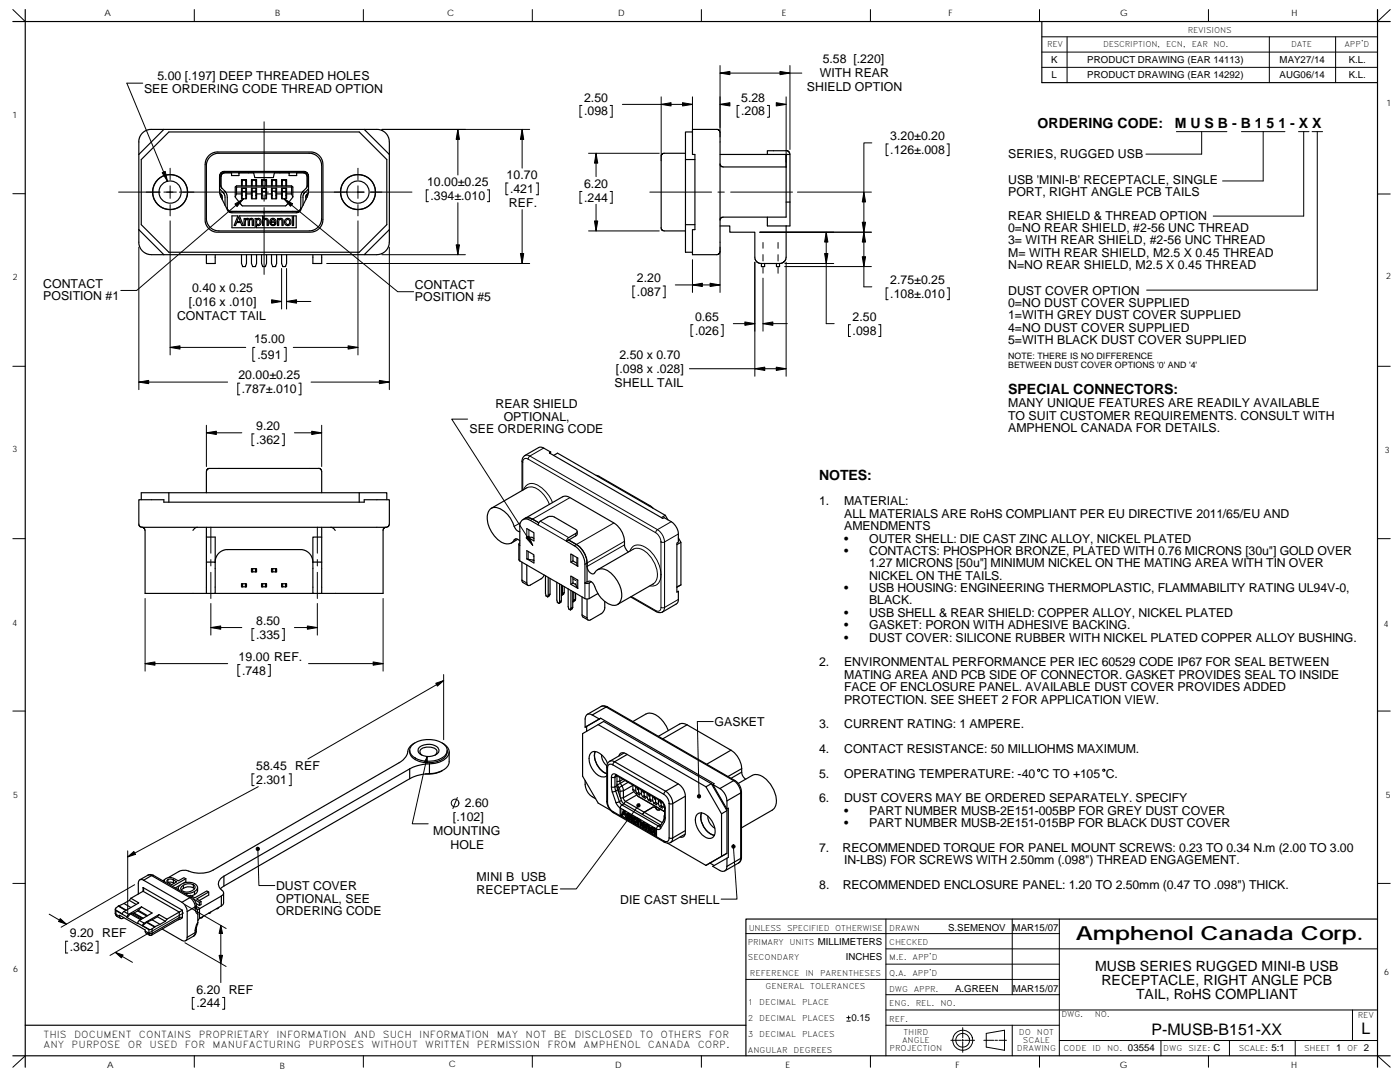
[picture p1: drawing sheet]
<svg xmlns="http://www.w3.org/2000/svg" width="279mm" height="216mm" viewBox="0 0 279 216" stroke-linecap="round" stroke-linejoin="round" font-family="sans-serif">
<g fill="none" stroke="#000" stroke-width=".2">
<path d="M2.6 1.9l2.4 2.4M28.5 16.6h-3.2l8.1 19.6M38.8 1.9v2.4M72.5 1.9v2.4M106.2 1.9v2.4M132 19.3v12.8M138.2 19.3v8M140 1.9v2.4M143.7 14.6h16.3M143.7 13.1v14.2M156.9 19.3v13M157.6 13.1v16.7"/>
<path d="M173.7 1.9v2.4M207.5 1.9v2.4M207.9 13.4h67M207.9 10.4h67M207.9 7.3h67M213 7.3v9.2M241.2 1.9v2.4M253.3 7.3v9.2M266.6 7.3v9.2M277.5 1.9l-2.6 2.4M2.6 38.7h2.4M23.7 38.3h8.3"/>
<path d="M32.7 38.3h2.5M34 33.6v2.2M34 37.1v2.5M35.8 38.3h15.2M48.6 39.7l-21.3 18.3h-3.2M52.3 38.3h1.3M52.7 24.3v13.3M52.7 38.9v1.3M54.8 38.3h15.3M56.7 39.7l22.7 18.5h3.1M70.2 38.3h2.5M71.4 33.6v2.2"/>
<path d="M71.4 37.1v2.5M73.9 38.3h8.3M85.5 37.9h-.4v2.3h.4M91.4 25.8v9.1M97.3 37.9h.4v2.3h-.4M101.4 36.5h-.4v2.4h.4M104.2 25.8v7.7M105.7 25.8h-29.5M107 36.5h.4v2.4h-.4M116.1 21h-.4v2.4h.4M116.1 38.2h-.4v2.4h.4M117.5 30.6h14.1"/>
<path d="M119 30.6v4.6M121.8 21h.4v2.4h-.4M121.8 38.2h.4v2.4h-.4M124.2 20.8h14M129.7 38.3h12.3M143.3 38.3h1.2M143.7 20.8h1.4M145.8 38.3h12.4M147.5 21h-.4v2.4h.4M153.1 21h.4v2.4h-.4M155.6 20.8h1.3M159.2 38.3h14.7"/>
<path d="M174 28.5h-1.6v28.7h1.6M177.3 28.7h-.5v2.4h.5M189 28.7h.4v2.4h-.4M234.8 26.3h10.1M239.8 26.3v4.5h-11.1M247.8 26.3h8.6M252.1 26.3v9.8h-8.1M259.1 26.3h2.1M260.2 26.3v16.8h-18.1M261.9 26.3h2M262.9 26.3v31.6h-34.1M274.9 38.7h2.6"/>
<path d="M27.7 49.3v28.4M34 40.8v2.3M34 44.1v26.7M52.7 41.4v13.4M56.2 53.6v8.1M57.2 53.6v8.1M65.2 52.6h40.5M71.4 40.8v2.3M71.4 44.1v26.7M76.2 50.8h16.7M77.7 49.3v28.4M91.4 40.4v10.4"/>
<path d="M104.2 41.8v10.8M117.5 46.1h14.1M119 40.8v5.3M126.7 57.1h-.4v2.3h.4M132.3 57.1h.4v2.3h-.4M134.8 56.9h8.9M138.2 51.8v6.6M143.7 49.3v9.1M150.6 52.3v22.8M152.3 55.5v10.6M152.3 48.4v1.1M152.3 50.8v1.3"/>
<path d="M152.3 53.3v1.2M155.3 48.4v1.2M155.3 50.8v1.3M155.3 53.4v1.1M156.6 53.2h17.3M156.6 52.6h9.8M156.9 52.3v22.8M164.9 46.3v18.3h1.6M173.9 46.3h-22.3M177.2 57.4h-.4v2.4h.4M189 57.4h.4v2.4h-.4M2.6 73.1h2.4"/>
<path d="M27.7 76.2h17.7M34 69.3h15M47.9 76.5h-.4v2.3h.4M50.9 69.3h-.4v2.8h.4M54.4 60.2h1.8M56.7 69.3h.4v2.8h-.4M57.2 60.2h4.8M58.5 69.3h12.9M59.6 76.5h.4v2.3h-.4M62.1 76.2h15.6M137.6 73.6h19.3M138.3 64.8h-.4v2.3h.4"/>
<path d="M143.9 64.8h.4v2.3h-.4M146.3 64.6h4.3M152.3 64.6h4.8M169.7 64.8h-.4v2.3h.4M175.4 64.8h.4v2.3h-.4M274.9 73.1h2.6M41.2 84.9v8.2M41.2 86.4h7.1M50.7 86.6h-.4v2.3h.4M56.3 86.6h.4v2.3h-.4M58.8 86.4h5.4M64.2 84.9v8.2"/>
<path d="M93.3 83.6h-3.2l16.2 25.2M104.2 92l.1 .2M104.3 92.2v5.6M104.5 97.7a1.9 1.9 0 0 1 3.2-.7 6.7 6.7 0 0 1 2.6 3.3M105.2 97.3a2.71 2.71 0 0 1 3.1 1.2l.9 1.2 .4 .9M105.4 91.6l25.5 14.7M105.4 91.6a.65 .65 0 0 0-.8-.1 .65 .65 0 0 0-.3 .7M105.4 91.6l.3-.6 25.5 14.7 2.8-1.6M108.5 89.4l-2.8 1.6-.5-.2-.4 .1M113.7 99.3l-7.8 4.5M119.6 95.1h-.3M2.6 107.5h2.4"/>
<path d="M29 119.4v14.5M42.1 105.2v5.2M42.1 111.7v1.2M42.1 114.2v5.2M63.3 105.2v5.2M63.3 111.7v1.2M63.3 114.2v5.2M76.5 119.4v14.5M103 107.5l-.4 .2M103.7 108.8v3.1M103.8 104.3l-1.2 .7M104.2 115.8l.9 .5"/>
<path d="M105.1 105.5v1.6M105.1 109.9v1.6M105.4 110v1.6M105.6 105.7v1.5M106.4 110.9l.2 .1M107.4 104.7l5.7 3.3M107.8 104l5.7 3.3M109.7 118.8l-.4 .2M112.5 118.5l-.4 .2M114.3 115.5l.6 .3M114.8 119.8l-.4 .2M114.9 106.4v.5"/>
<path d="M115.2 115.7v1.5M115.3 111.4v1.6M115.3 115.8v1.6M116.7 116.3v3.1M117.6 116.3v3.1M122.5 104.4l-7.9 4.5M124.6 108l-7.9 4.6M124.6 108.7l-7.4 4.3M125.7 110a1.87 1.87 0 0 1 3.1-.8 7 7 0 0 1 3.1 5.5M126 119l4.9 2.8M126.4 109.6a2.27 2.27 0 0 1 2.5 .5 5.9 5.9 0 0 1 2.2 5.5l-.7 .9M129.8 100.9h-.3"/>
<path d="M131.1 105.8v-.1a2.51 2.51 0 0 1 1.4 2.5h-.5a3.3 3.3 0 0 0-1.1-2zM131.9 108.1v6.6M131.9 114.7a1.86 1.86 0 0 1-2.2 2.2M135.4 119.6l-2.8 1.6-.1 .6-.3 .3M135.4 106.6l-2.8 1.5v13.1l-.2 .1-.5-.1v-6.5M274.9 107.5h2.6M29 132.4h16.4M42.1 120.4v6.3M42.1 125.2h6.2M47.9 132.6h-.4v2.4h.4M50.7 125.4h-.4v2.4h.4M53.5 132.6h.4v2.4h-.4"/>
<path d="M56.3 125.4h.4v2.4h-.4M58.8 125.2h4.5M61.6 132.4h14.9M63.3 120.4v6.3M88.5 135.8l-27.1 15.6M88.5 134.6v13M111.9 120.1l-.3 .2M114.2 121.4l-.4 .2M116.2 122.7l1 .6M130.9 121.8l.1 .2M131.9 121.2a.64 .64 0 0 1-.3 .7 .64 .64 0 0 1-.7-.1M2.6 141.9h2.4"/>
<path d="M50.7 154.4h-.4v2.4h.4M51.5 157l-26 14M57.7 154.4h.4v2.4h-.4M85.2 151.1l-2.9 13.3h3.1M91.3 159.1l-.9 2.3M142.3 144h-3.1l.3 14.9M274.9 141.9h2.6M2.6 176.3h2.4M25.5 169.8v12.4M26.9 176.5l-14.7 8.5M51.5 169.4l.2 7.3h3.1M127.4 160.7l-12.4 16.7h-3.2"/>
<path d="M146.4 168.9l.7 10.5h-3.2M274.9 176.3h2.6M9.8 182.4l3.5 2M13.5 187.8h-.4v2.4h.4M19.1 187.8h.5v2.4h-.5M23 190l3.4 2M36.6 182.2l-14.7 8.4M36.9 188.1l8.2 4.7M36.9 180.5l8.2 4.8M38.8 199h-.4v2.4h.4M44.1 184.7v11.4M44.4 199h.4v2.4h-.4"/>
<path d="M148.9 186.3h62.5M148.9 195.4h62.5M176.8 192.4h34.6M176.8 189.3h98.1M176.8 183.4v27.3M176.8 198.5h34.6M202 183.4v15.1M211.4 183.4v27.3M5 210.7l-2.4 2.3M38.8 210.7v2.3M72.5 210.7v2.3M106.2 210.7v2.3"/>
<path d="M140 210.7v2.3M169 203.8h.7M169 203.1h.7M169.4 202.7v.7M173.7 210.7v2.3M176.8 201.5h98.1M176.8 204.6h34.6M189.8 207.6h2M191.9 207.6h.4M192.1 208v2M192.1 205.1v2M192.1 207.4v.4"/>
<path d="M192.5 207.6h2M196.3 207.6h2M196.8 206.2l3.7-.6v4l-3.7-.7zM198.6 207.6h.5M199.4 207.6h1.5M202 204.6v6.1M207.5 210.7v2.3M211.4 207.6h63.5M231.7 207.6v3.1M241.2 210.7v2.3M245.4 207.6v3.1M258.5 207.6v3.1"/>
<path d="M269.9 201.5v6.1M274.9 210.7l2.6 2.3"/>
<circle cx="207.3" cy="153.7" r=".22"/>
<circle cx="220.3" cy="153.7" r=".22"/>
<circle cx="90.8" cy="160.2" r=".77"/>
<circle cx="192.1" cy="207.6" r="1.38"/>
<circle cx="192.1" cy="207.6" r="2"/>
</g>
<g fill="none" stroke="#000" stroke-width=".23">
<path d="M2.6 4.3h274.9M5 1.9v211.1M207.9 4.3v12.2h67M274.9 1.9v211.1M32.7 25.8l-5 5M33.7 26.3h38l5.5 5.5v13l-5.5 5.5h-38l-5.5-5.5v-13zM40.9 32.8v11.3l.5 1.2 1 .8 .7 .2h19.2l.6-.2 .9-.6 .5-.7 .1-1M41 32.8l.1-.9 .5-.8 .9-.6 .6-.2h19.2l.6 .2 .6 .4 .5 .5 .4 1.1 .1 11.3M43.8 35.2l.1 3.7 1.5 3.1 .7 .4h13.2l.7-.5 1.5-3.2 .1-3.7-.4-.6-.4-.2h-16.2l-.6 .4-.2 .6M43.8 37.7l.7 .7M43.8 38.5l.3 .3M44.1 38.7v.6"/>
<path d="M44.1 35.2v2l.7 .9M44.1 35.2v2M44.1 38.8v.5M44.1 38.8l.2 .4 .1 .6M44.5 38.4l.4 .7v1.9M44.8 34.5l-.5 .2-.2 .5M44.8 38.1l.5 .9v2.6l.4 .5 7 .1v.3v-.3M44.8 34.5l-.5 .1-.2 .6M46.2 34.5v.5h1.5v-.5M47.1 37.2l-.2 .1v2M47.1 37.2l.1 .1M47.1 37.2l.1-.1h11l.1 .1"/>
<path d="M47.2 38.7l-.2 .7 1.4 1.7h8.6l1.4-1.7-.2-.7M47.2 38.7v-1.4h11v1.4M47.2 38.7h1M48.2 37.1v-1.3h1v1.3M48.2 38.7v1h1v-1M48.3 37.6v1.4M48.3 37.1v-1.2h.8v1.2M48.3 37.6h.8M48.3 37.1v-1.1h.8v1.1M48.3 37.6h.1M48.3 38.2v1.5M48.3 37.6v.6h.5h.3v-.6"/>
<path d="M48.3 39h-.1M49.1 37.6h.1M49.1 38.2v1.5M49.1 37.6v1.4M49.2 39h-.1M49.2 38.7v-1.1h-1v1.1M49.2 38.7h1M49.6 34.5h.1M50.2 37.1v-1.3h1v1.3M50.2 38.7v1h1v-1M50.2 39h.1M50.2 37.6v1.4"/>
<path d="M50.2 37.1v-1.2h.9v1.2M50.3 37.6v2.1M51.1 37.6v.6h-.8M51.1 37.1v-1.1h-.8v1.1M51.1 38.2v1.5M51.1 37.6v1.4M51.2 38.7v-1.1h-1v1.1M51.2 38.7h1M51.2 39h-.1M52.2 37.1v-1.3h1v1.3M52.2 39h.1M52.2 38.7v1h1v-1"/>
<path d="M52.3 37.6v1.4M52.3 37.1v-1.2h.8v1.2M52.3 37.6h.1M52.3 37.6h.8v.6h-.8zM52.3 37.1v-1.1h.8v1.1M52.3 38.2v1.5M53.1 37.6h.1M53.1 39h.1M53.1 38.2v1.5M53.1 37.6v1.4M53.2 38.7v-1.1h-1v1.1M53.2 38.7h1"/>
<path d="M54.2 37.1v-1.3h1v1.3M54.2 38.7v1h1v-1M54.2 39h.1M54.3 37.6v1.4M54.3 37.1v-1.2h.8v1.2M54.3 37.6v2.1M54.8 34.5l-.3 .9h-3.6l-.3-.9M55.1 39h.1M55.1 37.6v.6h-.8M55.1 37.1v-1.1h-.8v1.1M55.1 38.2v1.5M55.1 37.6v1.4"/>
<path d="M55.2 38.7v-1.1h-1v1.1M55.2 38.7h1M55.8 34.5h.1M56.2 37.1v-1.3h1v1.3M56.2 38.7v1h1v-1M56.3 37.6v1.4M56.3 37.1v-1.2h.8v1.2M56.3 37.1v-1.1h.8v1.1M56.3 37.6h.1M56.3 38.2v1.5M56.3 37.6h.8v.6h-.8zM56.3 39h-.1"/>
<path d="M57.1 37.6h.1M57.1 38.2v1.5M57.1 37.6v1.4M57.2 39h-.1M57.2 38.7v-1.1h-1v1.1M57.2 38.7h1M57.7 34.5h.1M58.3 37.2l-.1 .1M58.3 37.2l.1 .1v2M59.2 34.5h.1M59.2 34.5v.5h-1.5v-.5M60.6 34.5l.4 .1 .3 .3v2.3"/>
<path d="M60.6 34.5h-15.8M60.6 34.5l.4 .1 .3 .4v2.1l-1.2 1.7-.1 2.6M61 39.3v.5M61.3 38.7v.6M61.6 38.5l-.4 .4-.2 .4M61.6 37.7l-.9 .8-.2 .5v2M64.2 33.1l-.2-1-.5-.7-.8-.6-.7-.2h-18.6l-.7 .2-.7 .4-.5 .7-.3 .7v11.3l.4 1.1 .7 .7 .6 .3 .8 .1h18M64.2 33.1v10.9l-.4 1-.6 .5-.7 .5-.8 .1M72.7 25.8l5 5M136.8 30.6h-4.4l-.4 .4v14.4M136.8 31.8v18.5h1.4M136.8 31.8h1.9"/>
<path d="M138.2 25.8h5l.5 .5v23.9l-.1 .3-.4 .3h-5v-5h.5v-15h-.5zM138.2 26.3h-1.4v5.5M143.7 32.7l.2 .4 .4 .2h12.6M143.7 30.8h13.2v2.5M156.9 33.3v10h-12.8l-.3 .3-.1 .3M156.9 33.3v-2.5h.7v9.5M156.9 30.1l.6 .3 .1 .4M156.9 30.1h-3.8v.7M27.7 45.8l5 5M30.2 50.8h42.5M41.2 50.8v1.8h1.7v-1.8M45.9 42.2h13.6"/>
<path d="M46.3 43.1h1.2l-.8 1.9h.3l.2-.6h.8l.3 .6h.3l-.8-1.9h4.6v1.9h.3v-1l.3-.2 .3 .2v1h.3v-.9a.49 .49 0 0 0-.4-.5 .49 .49 0 0 0-.5 .2v-.7h5.6v1.9h.3v-1.9h.5v2.3h-7.9v-.6l.2 .2a.59 .59 0 0 0 .7-.7l-.2-.6a.47 .47 0 0 0-.7 .1v-.2h-.3v1.8h-4.6zM46.3 42.2h.8M47.1 42.2h.1M47.6 43.3l.4 .9h-.7zM48.2 50.8v1.8l.2 .6h.6l.2-.6v-1.8M48.7 43.6h.3v.2l.1-.2h.4l.2 .2 .2-.2a.43 .43 0 0 1 .5 0 .43 .43 0 0 1 .2 .4v1h-.3v-1.1l-.2-.1-.3 .1v1.1h-.3v-1.1l-.2-.1-.3 .2v1h-.3zM49.2 42.2h.1M50.2 50.8v1.8l.2 .6h.6l.2-.6v-1.8M51.3 43.9l.2-.1a.54 .54 0 0 1 .4 .5 .54 .54 0 0 1-.4 .5l-.3-.3zM52.2 50.8v1.8l.2 .6h.6l.2-.6v-1.8M54 43.7a.65 .65 0 0 1 .8-.1 .65 .65 0 0 1 .3 .8h-1l.2 .4 .8-.2a.71 .71 0 0 1-1.1 .3 .71 .71 0 0 1 0-1.2zM54.2 43.9l.4-.1 .3 .3h-.8z"/>
<path d="M54.2 50.8v1.8l.2 .6h.6l.2-.6v-1.8M55.4 43.6h.2v.2a.49 .49 0 0 1 .6-.2 .49 .49 0 0 1 .3 .5v.9h-.2v-1l-.3-.2-.3 .2-.1 1h-.2zM56.2 42.2h.1M56.2 50.8v1.8l.2 .6h.6l.2-.6v-1.8M57 43.7a.68 .68 0 0 1 .9 .2 .68 .68 0 0 1-.1 .9 .68 .68 0 0 1-.9 0 .95 .95 0 0 1 .1-1.1zM58.3 42.2h.1M58.3 42.2h.8M60 41.4l-.2 .6-.5 .2M62.4 50.8v1.8h1.8v-1.8M77.7 45.8l-5 5h2.5l1-.2 1.1-.9 .4-1.1v-20.6l-.4-1.1-.5-.5-.6-.4-.7-.2h-45.6l-.7 .2-.7 .5-.5 .6-.3 .9v20.6l.2 .7 .6 .8 .7 .5 1 .2M131.9 45.4l.2 .4 .3 .3h4.4M136.8 44.8h1.9"/>
<path d="M143.7 45.1h1.9v1.2h5l.1 5.3 .4 .7 .8 .3M152 52.6v.6h.6v-.6M153.1 43.3v1.8h3.8M155 52.6v.6h.6v-.6M156.9 45.1v6.2l-.2 .7-.4 .4-.4 .2h-4M156.9 40.3h.7M157.6 40.3v4.8h-.7M33.7 98.3v1.9M41.2 98.3v-4.4l.5-.4h22l.4 .2 .1 .4v4.2M71.7 98.3h5.5v1.4M71.7 98.3v1.9M71.7 98.3h-43.5v1.4"/>
<path d="M104.2 97.9v-5.9a1.19 1.19 0 0 1 .6-1.1l2.7-1.6h.7l1.7 .9-.3 .2 22.7 13 .2-.1a4.4 4.4 0 0 1 2.6 2.1 4.7 4.7 0 0 1 .3 2.8l-.3 .2v9.8l.3-.2v1.9l-.4 .6-2.8 1.6M105.2 97.3l-7.2 4.1M109.9 90.2l-.3 .2M110.5 90.9l.8-.5 21.5 12.4M119 94.8l.6 .3 10.2 5.8 .5 .5M28.3 105.2l-.3-.1-.3-.4v-5h5v.5h40v-.5h5v4.9l-.1 .4-.5 .2M39.4 105.2a.96 .96 0 0 0-.9 .6M41.2 107.2h1.7v5l.2-.8 .4-.8 .5-.5 1-.4h15.1l.8 .1 .9 .6 .5 .8 .1 1M41.2 112.2h1.7v6.2h-1.7zM41.2 105.2v7M42.9 118.4h19.5M48.4 116.5h-.2v.6h.2"/>
<path d="M49 116.5h.1M49 116.5h-.6v.6h.6M49 116.5v.6M49 116.5h.2v.6h-.2M50.4 113.5h.6v.6h-.6zM50.4 113.5h-.2v.6h.2M51 113.5h.1M51 113.5h.2v.6h-.2M52.4 116.5h.6v.6h-.6zM52.4 116.5h-.2v.6h.2M53 116.5h.2v.6h-.2M54.4 113.5h.6v.6h-.6z"/>
<path d="M54.4 113.5h-.2v.6h.2M55 113.5h.2v.6h-.2M56.4 116.5v.6h.6M56.4 117.1h-.2v-.6h1v.6h-.2M57 117.1h.1M57 116.5v.6M62.4 112.2v6.2h1.8M62.4 112.2h1.8M64.2 112.2v6.2M64.2 107.2h-1.8v5M64.2 105.2v7M66 105.2a1.04 1.04 0 0 1 .9 .6"/>
<path d="M77.1 105.2h-48.8l.4 .1 .2 .4 .1 12.7h12.2M77.1 105.2l-.4 .1-.2 .4v12.7h-12.3M103.3 107.6l-1.3 .8M103.5 108.6v3.1l.2 .2 13.1 7.6h.7l1.8-1.1M103.7 106.1a1.91 1.91 0 0 1-1.3-1.7 5.1 5.1 0 0 0-3.5-3.2 1.59 1.59 0 0 0-1.7 1.8 5.9 5.9 0 0 0 3.4 5.4 1.66 1.66 0 0 0 2.2-.8 .83 .83 0 0 1 .9 .4M104.2 112.2v3.7l.2 .3 .9 .6M104.8 103.4l7.4-4.3a1.42 1.42 0 0 1 1.5 .2l8.8 5.1a4.9 4.9 0 0 1 2.2 4.5l.2 .6 .5 .6M104.8 103.4a1.55 1.55 0 0 1 1.5 .2l1.2 .7a2.82 2.82 0 0 0-2.7-.9zM104.8 103.4l-.4 .3M105.1 109.9l1.5 .8v1.6l-1.5-.8 1.3 .3M105.1 105.5l1.5 .8v1.6l-1.5-.8 1.1 .1 .4 .2M105.1 112.7v3.6l.3 .5 2.7-1.4 .5-.7"/>
<path d="M106.4 111.8h.2M108.9 114.9v3.5l.1 .5 .3 .2M109.4 115.2v3.6M109.4 118.8l-.1 .3M109.8 115.4v3.2M109.8 118.6l-.4 .2M109.8 118.6l-.1 .3-.4 .2M111.1 116.2v3.5l.1 .5 .4 .2M111.7 116.5v3.6M112 116.7v3.2M112 119.9l-.3 .2M112 119.9l-.1 .3-.3 .2"/>
<path d="M112 118.7l.1 .1M112.2 116.8v1.6M112.2 118.4l-.1 .4M112.6 117.1v1.1M112.6 118.2l-.4 .2M112.6 118.2l-.1 .4-.4 .2M113.1 108a5.6 5.6 0 0 1 3.5 3.5l.1 1.1v3.7M113.1 108l.3-.7 1.5-.9a.42 .42 0 0 0 .3-.4 .42 .42 0 0 0-.3-.4l-4.6-2.6-.9 .1-1.6 .9-.4 .7a3.6 3.6 0 0 0-2.9-1.1 1.37 1.37 0 0 0-.8 1.5v3.7l-.2-.2 .2-.3M113.4 117.5v3.6l.1 .4 .3 .2M113.5 107.8l-.4 .2M113.5 107.8a5.5 5.5 0 0 1 3.5 3.5l.2 1v3.8l-.5 .2M113.5 107.8a5.5 5.5 0 0 1 3.5 3.5l.2 1a1.84 1.84 0 0 0 1.1 2.2h.2a1.78 1.78 0 0 1 2.9-.6 6.2 6.2 0 0 1 2.7 5.2 1.69 1.69 0 0 1-1 1.6 1.69 1.69 0 0 1-1.9-.4 6.3 6.3 0 0 1-2.7-3.6 .79 .79 0 0 0-1.2-.6"/>
<path d="M113.9 117.8v3.6M114.3 118v3.2M114.3 111.9l-.4 .3M114.3 111.9l.8 .5M114.3 110.8v1.1M114.3 115.2v1.1M114.3 116.3l-.4 .3M114.3 116.3l.6 .3M114.5 118.2v1.5M114.5 119.7l-.1 .4M114.9 118.3v1.2M114.9 119.5l-.4 .2"/>
<path d="M114.9 119.5l-.2 .4-.3 .2M115.1 111.3v1.5l.2 .2-1.4-.8v-1.7l1.4 .9M115.2 106l-.1 .8-1.6 1M115.3 115.8l-1.4-.9v1.7l1.4 .8-.5-.9M116.2 119.1v3.8l.2 .2 1 .6M117.2 119.5v3.8a.44 .44 0 0 0 .2 .4 .44 .44 0 0 0 .5 0l2.4-1.5 .4-.8v-1.4M118 116.1l-.6 .3-.7-.1M125.9 119.1l5.3 3.1h.6l.4-.1M126.4 109.6l-7.1 4.1M130.4 116.5l-7.1 4.1M132.8 102.8l-.8 .5M132.8 102.8l.5 .9"/>
<path d="M135.4 107.3l.5 .9-.8 .5M135.9 108.2v8.5l-.8 .5M111.7 120.1l-.1 .3M113.9 121.4l-.1 .3M114.3 121.2l-.4 .2M114.3 121.2l-.1 .3-.4 .2M114.3 120l.1 .1M81.8 153.4l-37.1 21.4M81.8 153.4v2M81.8 155.4l-37.1 21.4M82.2 148.7a5.3 5.3 0 0 1 6.7 .1 1.57 1.57 0 0 1-.7 2.5 5.4 5.4 0 0 1-6.1-.7 1.36 1.36 0 0 1 .1-1.9zM82.7 148.3a2.24 2.24 0 0 0-1.4 1.9l-.6 1.2-1.1 .8-37.1 21.4a6.5 6.5 0 0 1-5.4 .1l-1.2 .1-2.4 1.4"/>
<path d="M83.7 149.2a2.76 2.76 0 0 1 3.8 .3 1.11 1.11 0 0 1-1 1.3 2.83 2.83 0 0 1-3-.7l-.1-.5zM84.2 150.7l-.4-.7a1.44 1.44 0 0 1 1.7-.9 1.35 1.35 0 0 1 1.7 1l-.4 .6M85.7 152.4a8.6 8.6 0 0 0-3.9 1M85.7 152.4v2a8.7 8.7 0 0 0-3.9 1M88.3 153.8a5.6 5.6 0 0 1-3.4 .6M88.3 148.3a1.8 1.8 0 0 1 1.3 1.6 1.8 1.8 0 0 1-1 1.7 5.5 5.5 0 0 1-2.9 .8M89.3 149.7a2.23 2.23 0 0 1-2.2 2.3 4.7 4.7 0 0 1-5.2-1.4l-.1-.9M89.6 150a3.7 3.7 0 0 1-.4 3.1 5 5 0 0 1-3.5 1.3M116.8 155.7a3.4 3.4 0 0 0 2.1 3.7M117.1 144.9l-.3 .2M117.1 144.9v1M118.2 142.7a.86 .86 0 0 0-1-.1 .86 .86 0 0 0-.4 .9v1.6"/>
<path d="M118.2 142.7l1.4 .8M118.8 150a3.9 3.9 0 0 0 2.3 4.4 4 4 0 0 1-2.3-4.4M119.4 144.6l21.5 12.4M119.4 144.6l-3.1 1.8v8.5l3.1 5.4 2.4 1.4M119.4 144.6l1.1-.6 21.5 12.4M119.6 143.5l-2.8 1.6M119.9 143.3l-.3 .2M119.9 143.3l22.6 13.1-.3 .1M119.9 143.3l-2.8 1.6M120 141l.6-.2 .6 .2M120.1 150.6l.1 1 .9 1.2M121 141.1l25.4 14.7"/>
<path d="M121 141.1l-2.8 1.6M121 141.1l-.8-.2-3 1.7M121.1 159.9l.1 .6 .4 .9 .8 .8M121.1 153l.1 .2M121.1 159.9l.1 .2M121.1 153v6.9M121.2 141l-.2 .1M121.2 141l25.5 14.7M121.2 153.2v6.9M121.2 152.4a3.7 3.7 0 0 0-2.3-2.4h-.6a1.85 1.85 0 0 0-.6 2.4 3.7 3.7 0 0 0 2.6 2.6l.8-.2M122 155.1v1.9M122 157l.2 1"/>
<path d="M122 155.1h.7M122.2 158l.7-.2 .7 2.2M122.2 158l.7 2.2M122.3 152.6a.65 .65 0 0 0-.7-.1 .65 .65 0 0 0-.4 .7M122.3 152.6l10.2 5.9M122.3 152.6l.4-.6 10.1 5.9 2.6-1.5M122.7 155.1v1.9h-.7M122.9 154.5l8.9 5.2M122.9 154.5a.55 .55 0 0 0-.6 0 .55 .55 0 0 0-.3 .6M122.9 154.5l.1 .3M123 154.8l9 5.1M123 154.8l-.1-.1-.2 .4"/>
<path d="M123.1 156.8l.2 .8M123.1 154.8v2l-.4 .3 .2 .7 .4-.2M123.1 156.4l.1 .2M123.1 157l.3 .5v.6M123.1 154.8l-.4 .3M123.1 154.8h.1M123.2 156.6l.3 .6M123.2 156.6l.6-.3 .3 .5-.6 .4M123.3 157.6l.7 2.1M123.5 150.8a.83 .83 0 0 1 1.4-.4l10.5 6 .9 .9 .3 .8 .2 .8v7.2a.81 .81 0 0 1-1.1 .9M123.5 157.2l.2 .7M123.6 160l.5 .6 .4-.2"/>
<path d="M123.6 160l-.7 .2M123.7 155.9l-.6 .1M123.7 155.1v.8M123.7 157.9v1.1M124 159.7l.5 .7M124 159.7l-.4 .3M124.3 155.5l-.6 .4M124.4 159.2l-.6 .1M124.4 157.8l-.7 .1M124.4 157.8v1.4M124.4 159.2l.1 .3 .3 .4M124.6 150.2l-2.9 1.7a1.2 1.2 0 0 0-.6 1.1"/>
<path d="M124.7 155.7l-.9 .6-.1-.4M124.8 159.9l-.3 .5M124.8 159.9l3.8 2.2M125.2 150.5l-2.5 1.5-.6-.2-.5 .1M125.3 156.1l-1.2 .7 .3 1M126.3 156.7l-1.9 1.1M126.3 144l2.6-1.5a2.9 2.9 0 0 1 3.3 1.3l1.2 2M126.3 157.5l.6 .3M126.3 156.7v.8M126.3 157.5v.2l1 1.2M126.5 158l-2.1 1.2M126.9 157.8v-.7l.5 .3v.7"/>
<path d="M126.9 157.8l.2 .5M127.1 158.6l-2.3 1.3M127.2 157.3v.2l.2 .1M127.3 158.9l5.2 3M127.3 157.4v.2M127.4 158.1l-.3 .2M127.4 158.1l.6 .4M127.4 158.1l.3 .5-.6-.3M128 158.5v-.8l.6 .4v.7M128 158.5l.2 .5M128.4 157.9l.2 .3M128.5 158v.2"/>
<path d="M128.6 158.8l-.4 .2M128.6 158.8l.5 .3M128.6 158.8l.2 .5-.6-.3M129.1 159.1v-.7l.6 .3v.7M129.1 159.1l.3 .5M129.5 158.6l.2 .3M129.6 158.6v.3M129.7 159.4l.6 .4M129.7 159.4l.2 .6-.5-.4M129.7 159.4l-.3 .2M130.3 159.8v-.8l.5 .4v.7M130.3 159.8l.2 .5"/>
<path d="M130.6 159.3l.2 .2M130.7 159.3v.2M131.8 159.9l.2 .3M131.8 160v.2M131.8 159.7l.7 .7 .3 .9M131.8 159.7l.2 .2M132 159.9l.4 .5 .2 .5v2.1M132.7 158l.1-.1a2.62 2.62 0 0 1 1.4 2.5h-.6a3.1 3.1 0 0 0-1.1-2zM136.8 158.9l-2.5 1.4v6.9h-.8M137.1 144.6a1.55 1.55 0 0 0-1.5-.1l-4.2 2.4M137.1 144.6l8.8 5.1M137.1 144.6l-4.8 2.8"/>
<path d="M142 156.4l3.1 5.4M142 156.4l-1.1 .6 3.1 5.4M143.7 157.4l-1.5-.9 2.9 4.9M145.1 159.8v1.6M145.9 149.7a4.7 4.7 0 0 1 2.1 3.7M145.9 149.7l-4.8 2.8M146.4 155.8l.9 .8 .4 .9 .1 .7M146.4 155.8l-2.7 1.6 .6 .5 .5 .7 .3 1.2M146.7 155.7l-.3 .1M146.7 155.7l.8 .8 .4 .8 .1 .7M147.3 156.3l2.8-1.6a2.31 2.31 0 0 1 2.5 .6 5.9 5.9 0 0 1 2.2 5.5l-.7 .8-6.1 3.6M147.8 158.2v13.1"/>
<path d="M147.8 158.2l-2.7 1.6M148 158l-.2 .2M148 158v13.1M148 154.1a1.68 1.68 0 0 0 .8 1.4M148 153.4l-2.7 1.5M148 153.4v.7M148 154.1l-2.1 1.2M26.1 179.2l-.3 .5M26.1 179.2l1.6 1-3 1.7M28.6 177.1v.7M28.6 177.8l7.2 4.2M28.6 177.1l.1 .5-.1 .2"/>
<path d="M28.6 177.8l-2.5 1.4M28.6 177.1l7.8 4.5M28.7 175.6a.63 .63 0 0 0-.8-.1 .63 .63 0 0 0-.3 .7v2.2M28.7 175.6l7.6 4.4M29.5 174.6h.3l.4 .1M29.5 174.6l.6-.1 .5 .2M29.5 174.6l-1.6 1M30.2 174.7l-1.5 .9M30.2 174.7l7.7 4.4M30.6 174.7h-.4M30.6 174.7l7.7 4.4M32.8 175.7v.2"/>
<path d="M32.9 175.5l-.4 .2M33.4 175.6l.1-.1a1.44 1.44 0 0 1 1.8 .5l-1 .5-1-.5zM33.5 175.5v.6M33.6 176.1l.4-.1 .6 .2M34.6 175.6v.6M34.6 176.2l.1 .1M35.6 177.2v.3M35.7 177.6l-.1-.2a1.43 1.43 0 0 1 1.6-1.3 1.63 1.63 0 0 1 2.2 1.1l-.2 .4-.4 .3M35.9 176.6l-.9 .6M36.2 176.9a1.96 1.96 0 0 1 2.7-.1 .85 .85 0 0 1-.8 1.1 1.48 1.48 0 0 1-2.1-.6zM36.6 177.2l-.4 .4M36.6 176.6v.6"/>
<path d="M37.1 175.3v.7l-.5 .2M37.1 175.3l-2.7 1.6M37.1 175.3l-.4-.2-1.1 .7a2.09 2.09 0 0 0-2.7-.3l-.1 .1 .1 .4M37.8 178.8l.2-.2 .9 .6 2.4-1.4 .4 .2v.6l-1.9 1.1M37.9 179.1l-1.6 .9M37.9 179.1l.7 .8 .3 1.1M38.3 179.1h-.4M38.3 179.1l.1 .1a1.83 1.83 0 0 1 .8 1.5M38.6 177.1a2.05 2.05 0 0 0-2 .1M38.6 177.1l.2 .3M38.6 176.6v.5M38.7 179.4l1.1 .7"/>
<path d="M38.8 178.5l-.6 .3M38.8 177.9a2.7 2.7 0 0 1-2.1 .3M38.8 177.9v.6M39.4 177.1a1.19 1.19 0 0 1-.6 1.4M40.1 179.9v.6l-.3 .2M40.1 179.9l-.3 .2M41.7 178l-2.5 1.4 .9 .5M44.2 178.8v2M44.2 178.8l-4.3 2.5M44.6 178.2v2l-.4 .6M44.7 174.8a1.6 1.6 0 0 0-1.1 1.4 1.6 1.6 0 0 0 .9 1.6 .62 .62 0 0 1-.3 1M44.7 174.8v2l-.7 .6"/>
<path d="M121.2 160.1l.3 1 .8 .8M122.3 161.9l1.5 .9M122.3 161.9l.1 .3M122.4 162.2l10.2 5.8M122.9 160.2l.4 .6 .5 .4v1.6M123.8 162.8l7.2 4.2M123.9 162.7l-.1 .1M123.9 162.7l2.5 1.4M123.9 161.3v1.4M124.4 162.5l-.2 .2M124.4 161.6l-.4 1 .2 .1 .1-.3 .5 .3 .1 .4 .2 .1M124.5 162.2l-.1 .1"/>
<path d="M124.5 162.2l.2 .1M124.5 161.8l.2 .7-.3-.2zM124.5 160.4l7.3 4.2M124.6 161.9l-.1 .1M124.6 162l-.1 .2M124.6 161.7l.5 1.5M124.8 161.8l.3 1.2M125.1 163.2h.1M125.1 162.3l.6 .5 .4 .1 .1 1-.1-.1-.1-.7-.2-.2-.1 .7-.1-.1-.1-.8h-.2v.6h-.2zM125.4 162.8l-.1 .1M125.4 162.3l-.1 .1M125.4 162.3v.2"/>
<path d="M125.4 162.8v.5h-.1M125.4 162.3h-.3M125.4 162.7v.1M125.6 162.5h-.1M125.6 162.5h-.3M125.6 162.5l.3 .3M125.9 163l-.2 .1M125.9 163v.5l-.2 .1M125.9 162.9v.1M125.9 162.7h.2M125.9 162.7l-.1 .1M126.1 162.7l-.1 .1"/>
<path d="M126.1 162.7l.2 .5M126.3 163.2l-.1 .1M126.3 163.2v.6l-.1 .1M126.4 163.1h.3M126.4 163.1v1.2M126.4 163.1l.1 .2 .1-.1a.61 .61 0 0 1 .3 1.1l-.4-.3v.4l.2-.1M126.6 163.4a.34 .34 0 0 1 .3 .3 .34 .34 0 0 1-.2 .4l-.2-.5zM126.7 163.5l-.2 .1M126.7 163.1l-.2 .1M126.7 163.5l.2 .5-.2 .1M126.7 164.3l4.3 2.5M126.7 163.1v.1"/>
<path d="M126.7 164.2v.1M126.7 163.4v.1M126.9 163.2l-.2 .1M126.9 163.2l-.3 .1M126.9 163.2l.2 .2 .1 .5M127.2 163.9h-.1M127.2 163.9l-.2 .3M127.2 163.2v1.3l.2 .1v-.7h.2l.3 .9-.1-.8-.4-.3M127.4 163.3v.4l.2-.1M127.5 163.4v.3M127.5 164v.5l-.1 .1M127.5 164l-.1 .1"/>
<path d="M127.5 163.9v.1M127.6 163.7h.1M127.7 163.7l.3 .5M127.7 163.7l-.1 .1M128 164.2v.6h-.1M128 164.2l-.1 .1M128.2 164.3l.3 .1 .1 .3-.4-.2zM128.3 164.4l.2 .1M128.3 164.3v.1M128.3 164.4l-.1 .1M128.4 164.7l.1 .3M128.4 164.2l.4 .7"/>
<path d="M128.4 164.2h-.1a.53 .53 0 0 0-.2 .6 .53 .53 0 0 0 .7 .3l-.2-.1M128.5 164.1l-.4 .1M128.5 164.1l.4 .7M128.5 165h.2M128.5 164.1l-.1 .1M128.5 165h-.1M128.6 162.1l-.4 .4 .4-.4 3.6 2M128.7 164.9l-.1 .1M128.8 164.9l-.6-.3 .2 .4h.2M128.9 165l-.2 .2M128.9 165l-.1 .1M128.9 164.8v.1"/>
<path d="M128.9 164.8l-.1 .1M128.9 164.9h-.1l.1 .1M128.9 164.5l.2 .2a.42 .42 0 0 1 .5 .5v.6l-.2-.1v-.6l-.2-.3-.1 .1v.6l-.2-.1zM129.2 164.5v.2M129.2 165v.4l-.1 .1M129.2 164.5h-.3M129.2 165h-.1M129.2 164.5l-.1 .1M129.2 164.8v.2M129.2 164.6l.2 .1M129.2 164.6l-.1 .1M129.4 164.7l.3 .3"/>
<path d="M129.4 164.7h-.1M129.7 165v.7l-.1 .1M129.7 165.2h-.1M129.7 165l-.2 .1M129.8 165.1a.59 .59 0 0 1 .6 .4 .59 .59 0 0 1-.2 .7l-.3-.2-.2-.4zM129.9 165.4a.33 .33 0 0 1 .4 .2 .33 .33 0 0 1-.2 .4l-.2-.2zM130 165.1h.2M130 165.1h-.2M130 165.1l-.2 .1M130 165.4l-.2 .1M130 165.4l.2 .5M130 165.3v.1"/>
<path d="M130.2 165.1l.3 .3 .1 .4M130.2 161.1l-1.6 1M130.2 161.1h.5l.2 .1M130.2 165.1l-.1 .1M130.2 165.9l-.1 .1M130.2 165.9h.1M130.2 161.1h.1M130.6 165.2l.4 .2M130.6 165.8l-.3 .4M130.6 165.2v1.2l.1 .1v-1.3M130.6 165.8l-.2 .1M130.8 160.1l.6 .3"/>
<path d="M130.8 160.1l.3 .5-.6-.3M130.8 160.1l-.3 .2M130.9 165.3v1.1l-.2 .1M130.9 161.2h.1M130.9 161.2l.1 .3M131 161.5l.4 .1h.3M131 165.4v1.6M131 167l1.5 .8M131 161.5h.1M131 161.5l.2 .1h.5M131.4 164.8h.4M131.4 164.8l-7.3-4.2-.3 .4v.2l6.8 4"/>
<path d="M131.4 164.8l-.4 .6M131.4 160.4v-.7l.6 .3v.8M131.4 160.4l.2 .5M131.7 161.6h.1M131.8 164.8v.5M131.8 164.8h.1M131.8 161.5l-.1 .1M131.8 165.3l-.3 .2-.5-.1M131.9 164.6l-.5 .2M132 160.8l.5 .3M132 160.8l.2 .4-.6-.3M132 160.7l-.4 .2"/>
<path d="M132.5 167.8l.1 .2M132.5 163.6l.1 .4M132.5 163.6l-.7 1.2M132.5 161.9h.1M132.5 161.1l.1 .1M132.5 160.6v.5M132.6 164l-.8 1.3M132.6 162.7l-.1 .8M132.6 161.1l.2 .2M132.6 163l.2 .2M132.6 161.7l-.1 .2M132.6 163l-.1 .6"/>
<path d="M132.8 163.2l-.2 .8M132.8 161.3v1.9M133.2 168.2l7.7 4.5M133.5 167.2a.65 .65 0 0 1-.3 .7 .65 .65 0 0 1-.7-.1M133.5 160.3v6.9M136.7 166.4l-2.9 1.7-.7 .1-.5-.2M136.8 165.7l-2.5 1.5-.1 .5-.4 .4M139.1 162.5a1.61 1.61 0 0 1 2.3 .4 3.8 3.8 0 0 1 1.2 3.8 1.26 1.26 0 0 1-2.1 .2 4 4 0 0 1-1.6-4.1zM139.8 163a4 4 0 0 0 2.8 3.7M140 162.2l-.2 .8M141.3 162.9v.1a2.78 2.78 0 0 0 1.3 2.2M141.7 172.2l.8 .5"/>
<path d="M144 170.9l-3.1 1.8M144 162.4v8.5M145.1 161.4l.3-.1v9.8l-.3 .1v1.7M145.1 161.8l-1.1 .6M145.1 170.3l-4.2 2.4M145.1 171.2l-2.9 1.7 1.5 .8a.88 .88 0 0 0 1 .1 .88 .88 0 0 0 .4-.9M145.1 161.8v8.5l-1.1 .6M147.4 172.2l-2.7 1.6M147.8 171.3l-2.7 1.6M147.8 171.3l-.1 .5-.3 .4M148 171.1l-.2 .2M148 171.1a1.2 1.2 0 0 1-.6 1.1"/>
<path d="M23 182.2l.4 .7M23 182.2l.2 .5 .3 .2M23 181.4v.8M23.1 181.6l1.3 .8 .3-.5M23.1 181.6v.1M23.1 181.7v.7l.8 .5M23.1 181.7l2.3 1.3M23.4 182.9l.7 .4M23.6 180.8l1.5 .9M23.6 180.8l-.5 .5v.3M23.7 180.8l1.5 .8M23.7 180.8h-.1"/>
<path d="M23.7 180.8l1-.5 1.4 .8M23.9 182.9l.3 .4 .5-.2M23.9 182.9v-.3l5.1 3v.2M24.7 180.3l1.1-.6 1.4 .8M24.7 181.9l1 .5M25.4 183.1l2.1 1.2v-.1M25.4 183v.1M25.7 182.4l-.3 .6M26 182.4l2 1.1M26 182.4l-.6 .7M26.2 182.2l2 1.2M26.6 182.2l1.9 1.1"/>
<path d="M26.8 182.2l1.8 1M26.8 182.2l-.8 .2M27.5 181.8l1.8 1M27.5 181.8l-.7 .4M27.5 184.2l.3-.5 1 .5-.4 .5M27.5 184.2l2.2 1.3M27.6 181.7l1.8 1M27.6 181.7l-.1 .1M28.2 181l2.2 1.2-2.6 1.5M28.2 181l-2.5 1.4M28.2 181l-.6 .7M28.4 184.7l1.4 .8"/>
<path d="M29 185.8l.7 .4M29 185.8l.1 .3 .7 .5M29.3 184.1l-.9 .6M29.3 184.1l1.5 .9M29.3 184l1.6 .9M29.3 184v.1M29.7 186.2l.1 .4M29.7 186.2h.7M29.7 185.5v.7M29.8 185.5h-.1M29.8 186.6h.5M30.4 186.2l-.1 .4"/>
<path d="M30.4 185.4l-.6 .1M30.4 185.4v.8M30.4 183.5l1.5 .9M30.4 183.5l-1.1 .5M30.8 185l-.4 .4M30.9 184.9l-.1 .1M31.4 182.9l1.6 .9M31.7 182.5l-2.9 1.7M31.7 182.5l-.3 .4-1 .6M31.7 182.5l1.6 .9M31.9 184.4l-1 .5M32.4 185.4l3.9 2.2a.65 .65 0 0 0 .7 .1 .65 .65 0 0 0 .4-.7"/>
<path d="M33 183.8l-1.1 .6M33.3 183.4l-.3 .4M35.6 183.5l-5.3 3.1M35.8 183.1l-.2 .4M35.8 183.1l-5.4 3.1M35.8 183.1h.6M35.8 182l-2.5 1.4M35.8 182v1.1M36.3 180l.7 .8 .4 1.1M36.4 183.1l-.8 .4M36.4 181.6l-.6 .4M36.4 181.6v1.5"/>
<path d="M37.4 181.9v5.1M38.6 186.8l-1.6 .9M38.9 181.3l.2 .8 .4 .3M38.9 181l-1.5 .9M38.9 181v.3M38.9 185.7v.4l-1.5 .9M39.1 180.3l.7 .4M39.2 180.8l.7 .5M39.2 185.8l-.6 1M39.2 185.4l-.3 .3M39.2 180.7l-.3 .3M39.2 181l-.3 .3"/>
<path d="M39.2 185.8a1.09 1.09 0 0 1-.6 1M39.2 180.7v.3M39.2 185.4v.4M39.2 181v.4l.3 .1M39.5 181.5l.3-.2v2l-.3 .4M39.5 181.5v.9M39.5 184.1l-.3 1.3M39.5 184.1l-.4 .8-.2 .8M39.5 182.4v1.7M39.8 180.1v.6M39.9 181.3h-.1M40.5 182.9l-.4 .3"/>
<path d="M41.7 182.2h.1M42.1 182l-.2 .2h-.2M43.2 181.3h.1M43.7 181.1l-.2 .2h-.3M44.2 180.8l-4.4 2.5M274.9 183.4h-126v27.3M2.6 210.7h274.9M5 204.6h143.9"/>
<circle cx="33.9" cy="38.3" r="3.5"/>
<circle cx="34" cy="38.3" r="3.5"/>
<circle cx="34" cy="38.3" r="2.22"/>
<circle cx="71.4" cy="38.3" r="2.22"/>
<circle cx="71.4" cy="38.3" r="3.5"/>
<circle cx="71.5" cy="38.3" r="3.5"/>
<circle cx="57.4" cy="44.3" r=".47"/>
</g>
<g fill="#000" stroke="#000" stroke-width=".2">
<path d="M143.7 14.6l2-.4v.7z" fill-rule="evenodd"/>
<path d="M155.7 14.2l1.9 .4-1.9 .3z" fill-rule="evenodd"/>
<path d="M32.4 34.5l.6-.3 .4 2z" fill-rule="evenodd"/>
<path d="M46.9 40.7l1.7-1-1.3 1.5z" fill-rule="evenodd"/>
<path d="M56.7 39.7l1.7 1-.4 .5z" fill-rule="evenodd"/>
<path d="M91.4 25.8l.3 2h-.7z" fill-rule="evenodd"/>
<path d="M104.2 25.8l.3 2h-.6z" fill-rule="evenodd"/>
<path d="M119 30.6l.3 2h-.7z" fill-rule="evenodd"/>
<path d="M132 20.8l1.9-.3v.6z" fill-rule="evenodd"/>
<path d="M136.2 20.5l2 .3-2 .3z" fill-rule="evenodd"/>
<path d="M143.7 20.8l2-.3v.6z" fill-rule="evenodd"/>
<path d="M154.9 20.5l2 .3-2 .3z" fill-rule="evenodd"/>
<path d="M172.4 38.3l.3 2h-.6z" fill-rule="evenodd"/>
<path d="M91 48.9h.7l-.3 1.9z" fill-rule="evenodd"/>
<path d="M103.9 50.6h.6l-.3 2z" fill-rule="evenodd"/>
<path d="M118.6 44.1h.7l-.3 2z" fill-rule="evenodd"/>
<path d="M138.2 56.9l2-.4v.7z" fill-rule="evenodd"/>
<path d="M141.7 56.5l2 .4-2 .3z" fill-rule="evenodd"/>
<path d="M164.6 50.6h.6l-.3 2z" fill-rule="evenodd"/>
<path d="M164.9 46.3l.3 2h-.6z" fill-rule="evenodd"/>
<path d="M172.1 44.3h.6l-.3 2z" fill-rule="evenodd"/>
<path d="M172.1 51.2h.6l-.3 2z" fill-rule="evenodd"/>
<path d="M172.4 46.3l.3 2h-.6z" fill-rule="evenodd"/>
<path d="M27.7 76.2l2-.3v.7z" fill-rule="evenodd"/>
<path d="M34 69.3l1.9-.3v.7z" fill-rule="evenodd"/>
<path d="M54.2 59.8l2 .4-2 .3z" fill-rule="evenodd"/>
<path d="M57.2 60.2l2-.4v.7z" fill-rule="evenodd"/>
<path d="M69.5 69l1.9 .3-1.9 .4z" fill-rule="evenodd"/>
<path d="M75.7 75.9l2 .3-2 .4z" fill-rule="evenodd"/>
<path d="M148.7 64.2l1.9 .4-1.9 .3z" fill-rule="evenodd"/>
<path d="M150.6 73.6l2-.3v.6z" fill-rule="evenodd"/>
<path d="M152.3 64.6l1.9-.4v.7z" fill-rule="evenodd"/>
<path d="M154.9 73.3l2 .3-2 .3z" fill-rule="evenodd"/>
<path d="M41.2 86.4l2-.4v.7z" fill-rule="evenodd"/>
<path d="M62.2 86l2 .4-2 .3z" fill-rule="evenodd"/>
<path d="M105 107.3l.5-.3 .8 1.8z" fill-rule="evenodd"/>
<path d="M29 132.4l1.9-.3v.6z" fill-rule="evenodd"/>
<path d="M42.1 125.2l1.9-.3v.7z" fill-rule="evenodd"/>
<path d="M61.3 124.9l2 .3-2 .4z" fill-rule="evenodd"/>
<path d="M74.5 132.1l2 .3-2 .3z" fill-rule="evenodd"/>
<path d="M87 136.3l1.5-.5-1.2 1.1z" fill-rule="evenodd"/>
<path d="M85.2 151.1l.1 1.2-.6-.2z" fill-rule="evenodd"/>
<path d="M139.2 158.7l.4-.1 .2 .1-.1 .4-.2 .1v-.3v.3l-.2-.1z" fill-rule="evenodd"/>
<path d="M25.5 171l1.2-1.1 .4 .6z" fill-rule="evenodd"/>
<path d="M51.2 169.2l.2-.1 .1 .3-.1-.3a.32 .32 0 0 1 .4 .4 .32 .32 0 0 1-.5 .2 .32 .32 0 0 1-.1-.5z" fill-rule="evenodd"/>
<path d="M127.1 160.5l.3-.1h.2l-.2 .3 .2-.3a.33 .33 0 0 1 .1 .5 .33 .33 0 0 1-.5 .1 .33 .33 0 0 1-.1-.5z" fill-rule="evenodd"/>
<path d="M146.1 168.7l.2-.1 .1 .3-.1-.3a.32 .32 0 0 1 .4 .4 .32 .32 0 0 1-.5 .2 .32 .32 0 0 1-.1-.5z" fill-rule="evenodd"/>
<path d="M12 183.3l1.3 1.1-1.6-.5z" fill-rule="evenodd"/>
<path d="M23 190l1.6 .6-.4 .5z" fill-rule="evenodd"/>
<path d="M44.1 184.7l.3 1.6h-.7z" fill-rule="evenodd"/>
<path d="M43.7 190.6h.7l-.3 1.6z" fill-rule="evenodd"/>
</g>
<text font-size="3.9" x="214.7" y="187.6">Amphenol Canada Corp.</text>
<g font-size="3.2">
<text x="229.8" y="206.5">P-MUSB-B151-XX</text>
<text x="271.7" y="206.2">L</text>
</g>
<g font-size="2.8">
<text x="207.1" y="25.6">ORDERING CODE:</text>
<text x="234.5" y="25.6">M U S B - B 1 5 1 - X X</text>
<text x="201.2" y="78.7">SPECIAL CONNECTORS:</text>
<text x="163.5" y="95.8">NOTES:</text>
<text x="218.6" y="193.7">MUSB SERIES RUGGED MINI-B USB</text>
<text x="219.8" y="196.6">RECEPTACLE, RIGHT ANGLE PCB</text>
<text x="226.7" y="199.4">TAIL, RoHS COMPLIANT</text>
</g>
<g font-size="2.5">
<text x="31.4" y="16">5.00 [.197] DEEP THREADED HOLES</text>
<text x="163.6" y="15.4">WITH REAR</text>
<text x="164.2" y="12.6">5.58 [.220]</text>
<text x="28.7" y="18.5">SEE ORDERING CODE THREAD OPTION</text>
<text x="116.6" y="20.3">2.50</text>
<text x="116.6" y="23">.098</text>
<text x="147.9" y="20.3">5.28</text>
<text x="147.9" y="23">.208</text>
<text x="161" y="18.2">SHIELD OPTION</text>
<text x="177.7" y="28">3.20±0.20</text>
<text x="101.1" y="35.8">10.70</text>
<text x="177.7" y="30.7">.126±.008</text>
<text x="201.2" y="31.5">SERIES, RUGGED USB</text>
<text x="85.2" y="37.1">10.00±0.25</text>
<text x="85.9" y="39.9">.394±.010</text>
<text x="101.6" y="41.3">REF.</text>
<text x="101.8" y="38.5">.421</text>
<text x="116.6" y="40.2">.244</text>
<text x="116.6" y="37.4">6.20</text>
<text x="201.2" y="39.2">PORT, RIGHT ANGLE PCB TAILS</text>
<text x="201.2" y="36.7">USB 'MINI-B' RECEPTACLE, SINGLE</text>
<text x="201.2" y="46.3">0=NO REAR SHIELD, #2-56 UNC THREAD</text>
<text x="201.2" y="43.8">REAR SHIELD &amp; THREAD OPTION</text>
<text x="201.2" y="53.7">N=NO REAR SHIELD, M2.5 X 0.45 THREAD</text>
<text x="201.2" y="51.2">M= WITH REAR SHIELD, M2.5 X 0.45 THREAD</text>
<text x="201.2" y="48.8">3= WITH REAR SHIELD, #2-56 UNC THREAD</text>
<text x="8.6" y="57.4">CONTACT</text>
<text x="8.6" y="59.9">POSITION #1</text>
<text x="38.3" y="58.2">0.40 x 0.25</text>
<text x="82.8" y="57.7">CONTACT</text>
<text x="127.1" y="59.1">.087</text>
<text x="127.1" y="56.3">2.20</text>
<text x="177.7" y="56.7">2.75±0.25</text>
<text x="177.7" y="59.5">.108±.010</text>
<text x="201.2" y="58.8">DUST COVER OPTION</text>
<text x="35.3" y="63.8">CONTACT TAIL</text>
<text x="37.7" y="61">[.016 x .010]</text>
<text x="82.8" y="60.1">POSITION #5</text>
<text x="138.7" y="64">0.65</text>
<text x="170.2" y="64">2.50</text>
<text x="201.2" y="63.7">1=WITH GREY DUST COVER SUPPLIED</text>
<text x="201.2" y="61.3">0=NO DUST COVER SUPPLIED</text>
<text x="50.7" y="68.4">15.00</text>
<text x="51.4" y="71.5">.591</text>
<text x="123.6" y="71.6">2.50 x 0.70</text>
<text x="138.7" y="66.8">.026</text>
<text x="170.2" y="66.8">.098</text>
<text x="201.2" y="66.2">4=NO DUST COVER SUPPLIED</text>
<text x="201.2" y="68.7">5=WITH BLACK DUST COVER SUPPLIED</text>
<text x="47.6" y="75.7">20.00±0.25</text>
<text x="122.7" y="77.2">SHELL TAIL</text>
<text x="122.9" y="74.4">[.098 x .028]</text>
<text x="48.3" y="78.4">.787±.010</text>
<text x="98.9" y="81.5">REAR SHIELD</text>
<text x="100.5" y="83.9">OPTIONAL,</text>
<text x="201.2" y="81.3">MANY UNIQUE FEATURES ARE READILY AVAILABLE</text>
<text x="201.2" y="83.7">TO SUIT CUSTOMER REQUIREMENTS. CONSULT WITH</text>
<text x="51.1" y="85.8">9.20</text>
<text x="51.1" y="88.6">.362</text>
<text x="93.7" y="86.4">SEE ORDERING CODE</text>
<text x="201.2" y="86.2">AMPHENOL CANADA FOR DETAILS.</text>
<text x="163.5" y="100.9">1.</text>
<text x="168.5" y="100.9">MATERIAL:</text>
<text x="168.5" y="103.3">ALL MATERIALS ARE RoHS COMPLIANT PER EU DIRECTIVE 2011/65/EU AND</text>
<text x="168.5" y="105.8">AMENDMENTS</text>
<text x="168.5" y="108.3">•</text>
<text x="168.5" y="110.7">•</text>
<text x="173.5" y="108.3">OUTER SHELL: DIE CAST ZINC ALLOY, NICKEL PLATED</text>
<text x="173.5" y="110.7">CONTACTS: PHOSPHOR BRONZE, PLATED WITH 0.76 MICRONS [30u&quot;] GOLD OVER</text>
<text x="173.5" y="113.2">1.27 MICRONS [50u&quot;] MINIMUM NICKEL ON THE MATING AREA WITH TIN OVER</text>
<text x="168.5" y="118.2">•</text>
<text x="173.5" y="115.7">NICKEL ON THE TAILS.</text>
<text x="173.5" y="118.2">USB HOUSING: ENGINEERING THERMOPLASTIC, FLAMMABILITY RATING UL94V-0,</text>
<text x="51.1" y="124.7">8.50</text>
<text x="168.5" y="123.1">•</text>
<text x="168.5" y="125.6">•</text>
<text x="173.5" y="120.6">BLACK.</text>
<text x="173.5" y="123.1">USB SHELL &amp; REAR SHIELD: COPPER ALLOY, NICKEL PLATED</text>
<text x="173.5" y="125.6">GASKET: PORON WITH ADHESIVE BACKING.</text>
<text x="47.6" y="131.9">19.00 REF.</text>
<text x="51.1" y="127.4">.335</text>
<text x="168.5" y="128">•</text>
<text x="173.5" y="128">DUST COVER: SILICONE RUBBER WITH NICKEL PLATED COPPER ALLOY BUSHING.</text>
<text x="48.3" y="134.6">.748</text>
<text x="163.5" y="133">2.</text>
<text x="168.5" y="133">ENVIRONMENTAL PERFORMANCE PER IEC 60529 CODE IP67 FOR SEAL BETWEEN</text>
<text x="168.5" y="135.4">MATING AREA AND PCB SIDE OF CONNECTOR. GASKET PROVIDES SEAL TO INSIDE</text>
<text x="168.5" y="137.9">FACE OF ENCLOSURE PANEL. AVAILABLE DUST COVER PROVIDES ADDED</text>
<text x="168.5" y="140.4">PROTECTION. SEE SHEET 2 FOR APPLICATION VIEW.</text>
<text x="142.6" y="144.9">GASKET</text>
<text x="163.5" y="145.3">3.</text>
<text x="168.5" y="145.3">CURRENT RATING: 1 AMPERE.</text>
<text x="51.1" y="153.6">58.45 REF</text>
<text x="163.5" y="150.2">4.</text>
<text x="163.5" y="155.2">5.</text>
<text x="168.5" y="150.2">CONTACT RESISTANCE: 50 MILLIOHMS MAXIMUM.</text>
<text x="168.5" y="155.2">OPERATING TEMPERATURE: -40 C TO +105 C.</text>
<text x="51.1" y="156.4">2.301</text>
<text x="92.8" y="161.1">2.60</text>
<text x="163.5" y="160.1">6.</text>
<text x="168.5" y="160.1">DUST COVERS MAY BE ORDERED SEPARATELY. SPECIFY</text>
<text x="86.4" y="166.6">MOUNTING</text>
<text x="90.4" y="163.8">[.102]</text>
<text x="168.5" y="162.6">•</text>
<text x="168.5" y="165.1">•</text>
<text x="173.5" y="162.6">PART NUMBER MUSB-2E151-005BP FOR GREY DUST COVER</text>
<text x="173.5" y="165.1">PART NUMBER MUSB-2E151-015BP FOR BLACK DUST COVER</text>
<text x="89.9" y="169.4">HOLE</text>
<text x="163.5" y="170">7.</text>
<text x="168.2" y="170">RECOMMENDED TORQUE FOR PANEL MOUNT SCREWS: 0.23 TO 0.34 N.m (2.00 TO 3.00</text>
<text x="168.5" y="172.5">IN-LBS) FOR SCREWS WITH 2.50mm (.098&quot;) THREAD ENGAGEMENT.</text>
<text x="55.1" y="177.7">DUST COVER</text>
<text x="95.1" y="178.3">RECEPTACLE</text>
<text x="95.1" y="175.9">MINI B USB</text>
<text x="163.5" y="177.4">8.</text>
<text x="168.2" y="177.4">RECOMMENDED ENCLOSURE PANEL: 1.20 TO 2.50mm (0.47 TO .098&quot;) THICK.</text>
<text x="55.1" y="180.1">OPTIONAL, SEE</text>
<text x="55.1" y="182.6">ORDERING CODE</text>
<text x="123.8" y="180.4">DIE CAST SHELL</text>
<text x="13.9" y="189.8">.362</text>
<text x="13.9" y="187">9.20 REF</text>
<text x="39.2" y="201">.244</text>
<text x="39.2" y="198.3">6.20 REF</text>
</g>
<g font-size="1.9">
<text x="209.8" y="12.5">K</text>
<text x="209.9" y="15.5">L</text>
<text x="217" y="12.5">PRODUCT DRAWING (EAR 14113)</text>
<text x="217" y="15.5">PRODUCT DRAWING (EAR 14292)</text>
<text x="255.4" y="12.5">MAY27/14</text>
<text x="255.4" y="15.5">AUG06/14</text>
<text x="269.2" y="12.5">K.L.</text>
<text x="269.2" y="15.5">K.L.</text>
<text x="189.2" y="185.7">S.SEMENOV</text>
<text x="202.1" y="185.7">MAR15/07</text>
<text x="163.2" y="188.5">MILLIMETERS</text>
<text x="168.8" y="191.6">INCHES</text>
<text x="190.6" y="197.9">A.GREEN</text>
<text x="202.1" y="197.9">MAR15/07</text>
<text x="169.9" y="203.7">0.15</text>
<text x="8.7" y="209.1">ANY</text>
<text x="8.7" y="207.2">THIS</text>
<text x="14.3" y="209.1">PURPOSE</text>
<text x="14.8" y="207.2">DOCUMENT</text>
<text x="25.5" y="209.1">OR</text>
<text x="27.7" y="207.2">CONTAINS</text>
<text x="29.8" y="209.1">USED</text>
<text x="36.9" y="209.1">FOR</text>
<text x="39.6" y="207.2">PROPRIETARY</text>
<text x="42.4" y="209.1">MANUFACTURING</text>
<text x="55.2" y="207.2">INFORMATION</text>
<text x="61.5" y="209.1">PURPOSES</text>
<text x="70.7" y="207.2">AND</text>
<text x="74.1" y="209.1">WITHOUT</text>
<text x="76.4" y="207.2">SUCH</text>
<text x="83.7" y="207.2">INFORMATION</text>
<text x="84.8" y="209.1">WRITTEN</text>
<text x="95.2" y="209.1">PERMISSION</text>
<text x="99.1" y="207.2">MAY</text>
<text x="104.9" y="207.2">NOT</text>
<text x="109.3" y="209.1">FROM</text>
<text x="110.5" y="207.2">BE</text>
<text x="114.6" y="207.2">DISCLOSED</text>
<text x="116.5" y="209.1">AMPHENOL</text>
<text x="127.7" y="207.2">TO</text>
<text x="129.3" y="209.1">CANADA</text>
<text x="131.8" y="207.2">OTHERS</text>
<text x="139.2" y="209.1">CORP.</text>
<text x="141.5" y="207.2">FOR</text>
<text x="225.1" y="209.7">03554</text>
<text x="242.2" y="209.7">C</text>
<text x="253.7" y="209.7">5:1</text>
<text x="266.7" y="209.7">1</text>
<text x="272.2" y="209.7">2</text>
</g>
<g font-size="1.8">
<text x="20.9" y="3.2">A</text>
<text x="54.9" y="3.2">B</text>
<text x="89.3" y="3.2">C</text>
<text x="123.4" y="3.2">D</text>
<text x="156.1" y="3.2">E</text>
<text x="189.3" y="3.2">F</text>
<text x="223.5" y="3.2">G</text>
<text x="257.7" y="3.2">H</text>
<text x="2.5" y="23.5">1</text>
<text x="276.7" y="21.1">1</text>
<text x="2.6" y="55.9">2</text>
<text x="276.6" y="55.8">2</text>
<text x="201.2" y="71.6">NOTE: THERE IS NO DIFFERENCE</text>
<text x="201.2" y="73.4">BETWEEN DUST COVER OPTIONS '0' AND '4'</text>
<text x="2.5" y="90.3">3</text>
<text x="276.4" y="90.4">3</text>
<text x="2.5" y="125">4</text>
<text x="276.2" y="125.1">4</text>
<text x="2.6" y="159.2">5</text>
<text x="276.6" y="159.3">5</text>
<text x="2.6" y="194">6</text>
<text x="276.3" y="194.5">6</text>
<text x="21.4" y="213">A</text>
<text x="55.9" y="213.3">B</text>
<text x="89.6" y="212.9">C</text>
<text x="122.7" y="213.1">D</text>
<text x="156.8" y="213.1">E</text>
<text x="190.7" y="213.1">F</text>
<text x="223.5" y="213.1">G</text>
<text x="257.7" y="213.1">H</text>
</g>
<g font-size="1.6">
<text x="209" y="9.4">REV</text>
<text x="220.1" y="9.4">DESCRIPTION,</text>
<text x="232.7" y="9.4">ECN,</text>
<text x="237" y="6.5">REVISIONS</text>
<text x="237.8" y="9.4">EAR</text>
<text x="242.2" y="9.4">NO.</text>
<text x="257.7" y="9.4">DATE</text>
<text x="268.3" y="9.4">APP'D</text>
<text x="149.4" y="185.7">UNLESS</text>
<text x="157.1" y="185.7">SPECIFIED</text>
<text x="166.7" y="185.7">OTHERWISE</text>
<text x="177.5" y="185.7">DRAWN</text>
<text x="149.2" y="188.5">PRIMARY</text>
<text x="149.2" y="191.5">SECONDARY</text>
<text x="157.6" y="188.5">UNITS</text>
<text x="177.5" y="188.7">CHECKED</text>
<text x="177.5" y="191.5">M.E.</text>
<text x="182.1" y="191.5">APP'D</text>
<text x="149.6" y="194.7">REFERENCE</text>
<text x="152.8" y="197.4">GENERAL</text>
<text x="160.7" y="194.7">IN</text>
<text x="161.7" y="197.4">TOLERANCES</text>
<text x="163.7" y="194.7">PARENTHESES</text>
<text x="177.5" y="194.7">Q.A.</text>
<text x="177.5" y="197.9">DWG</text>
<text x="182.1" y="194.7">APP'D</text>
<text x="182.4" y="197.9">APPR.</text>
<text x="149.2" y="200.6">1</text>
<text x="149.2" y="203.8">2</text>
<text x="151.5" y="200.6">DECIMAL</text>
<text x="151.5" y="203.8">DECIMAL</text>
<text x="160.1" y="200.6">PLACE</text>
<text x="160.1" y="203.8">PLACES</text>
<text x="177.5" y="200.8">ENG.</text>
<text x="177.5" y="203.9">REF.</text>
<text x="182.8" y="200.8">REL.</text>
<text x="187.7" y="200.8">NO.</text>
<text x="211.9" y="203">DWG.</text>
<text x="218.5" y="203">NO.</text>
<text x="271" y="203">REV</text>
<text x="149.2" y="206.9">3</text>
<text x="151.5" y="206.9">DECIMAL</text>
<text x="160.1" y="206.9">PLACES</text>
<text x="177.5" y="209.7">PROJECTION</text>
<text x="180" y="208.1">ANGLE</text>
<text x="180.3" y="206.5">THIRD</text>
<text x="202.9" y="209.7">DRAWING</text>
<text x="203.3" y="206.5">DO</text>
<text x="204.1" y="208.1">SCALE</text>
<text x="206.9" y="206.5">NOT</text>
<text x="212.2" y="209.7">CODE</text>
<text x="218.1" y="209.7">ID</text>
<text x="220.9" y="209.7">NO.</text>
<text x="232.2" y="209.7">DWG</text>
<text x="237.2" y="209.7">SIZE:</text>
<text x="247.2" y="209.7">SCALE:</text>
<text x="260.2" y="209.7">SHEET</text>
<text x="268.8" y="209.7">OF</text>
<text x="149.2" y="210.1">ANGULAR</text>
<text x="158.4" y="210.1">DEGREES</text>
</g>
</svg>
